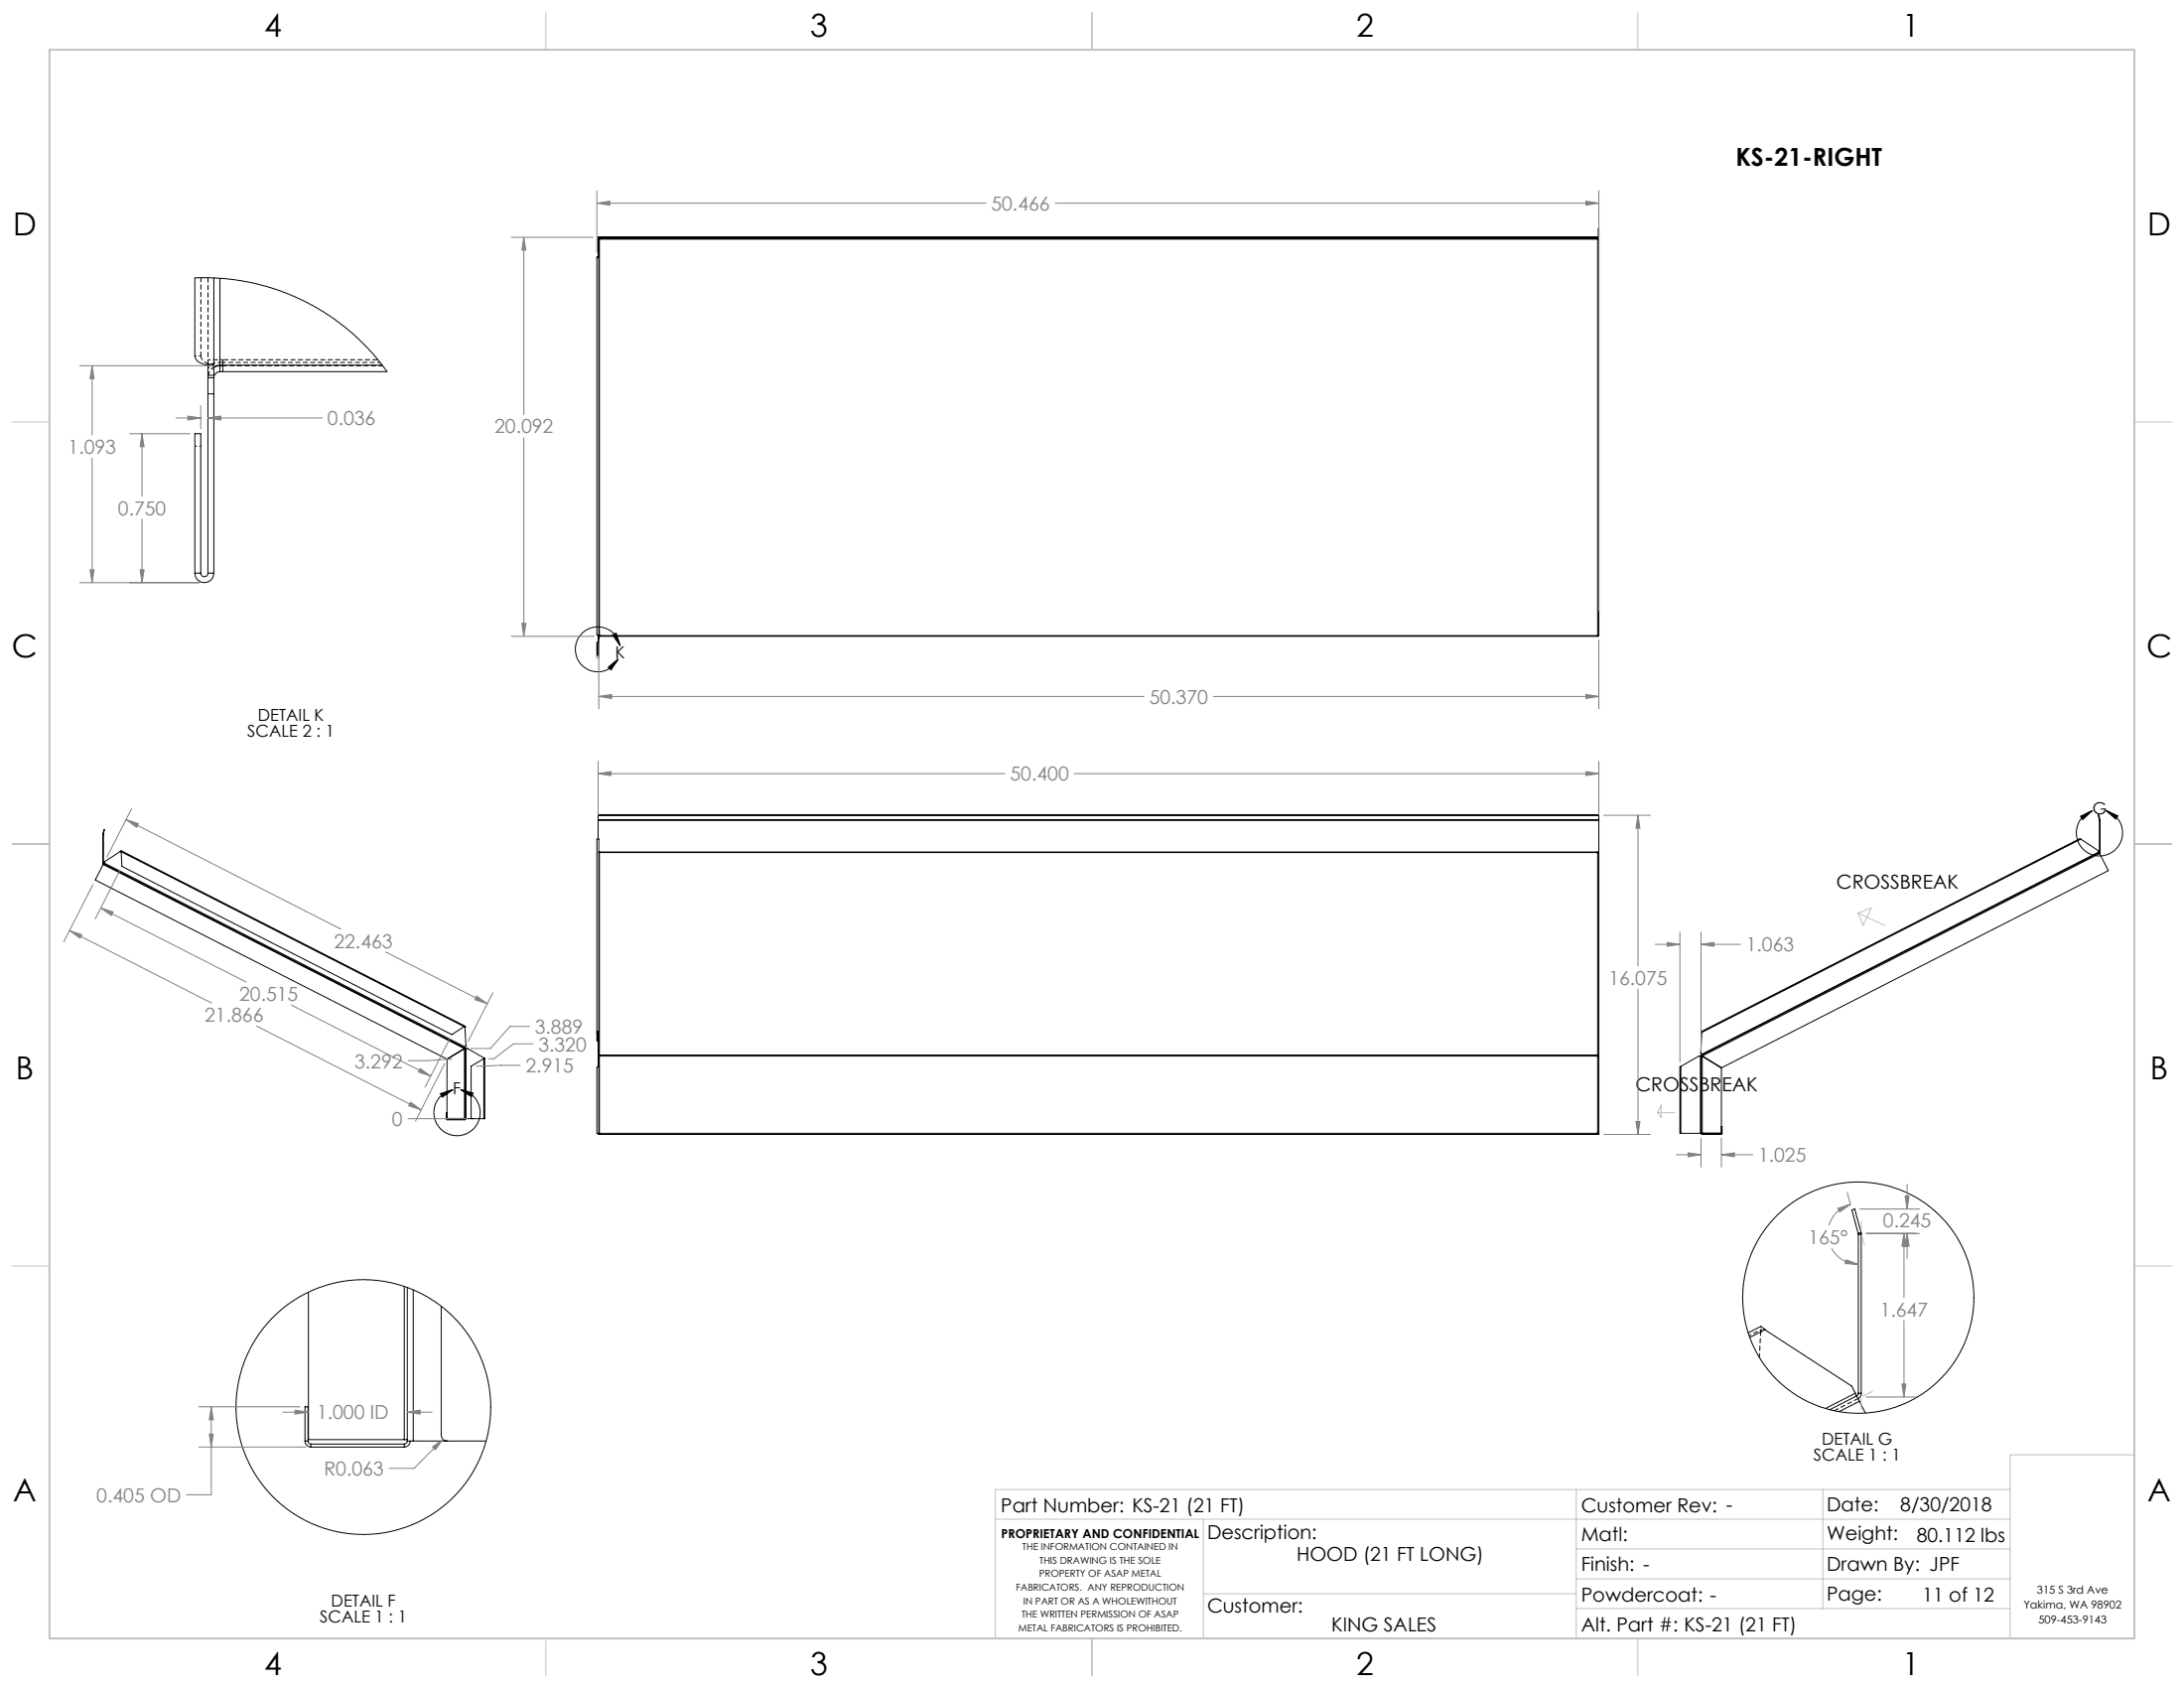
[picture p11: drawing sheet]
<svg xmlns="http://www.w3.org/2000/svg" width="559mm" height="432mm" viewBox="0 0 559 432" stroke-linecap="round" stroke-linejoin="round" font-family="sans-serif">
<g fill="none" stroke="#000" stroke-width=".25">
<path d="M54.7 71.1v24.9h-1.5v-2.6M56.3 71.2v22.2M152.7 65.8v96.5l.5 .3M152.9 65.8h-.2M153 60.7h.1M153 65.6l-.1 .2M153 65.6h.2l-.1 .2h-.4M153 61.2h.1M153 60.7v4.9M153 61h256.1M153 61.2h256.1M153 60.7h256.1"/>
<path d="M153.2 61.2h.1M153.2 61.2v101.6h-.2v-.2M153.4 61.2v101.6M408.8 61.2v101.4M408.9 60.7v-2.1h.2v103.9M53.2 96.6v50M53.2 96.6h1.5M53.3 96l-.1 .6M54.7 93.2a4.1 4.1 0 0 1-4.7-1.4l-.2-.7v-20l6.3 .1 5.7 .6 5.9 1.3 6.3 2.2 5.8 2.7 5.1 3.2 5.1 3.9 4.9 4.8 4.1 5.2h-42.7M54.7 96.6v50M56.3 93.4a1.44 1.44 0 0 0-1.6 .7M56.3 93.6l-1.5 .3"/>
<path d="M56.3 95.1a1.57 1.57 0 0 0-1.6 1.5M56.3 93.6v1.5M56.3 93.4h41.5M56.3 93.6h.7M57 93.4v1.7M53.2 100.8h1.5M49.8 146.6a2.43 2.43 0 0 0 2.5 2.4 2.43 2.43 0 0 0 2.4-2.4M49.8 146.6v-35.7h1.6v35.7M49.8 146.6h1.6M51.4 146.6a.92 .92 0 0 0 .9 .9 .92 .92 0 0 0 .9-.9M53.2 146.6h1.5M152.7 167.9a.25 .25 0 0 0 .3 .3 .25 .25 0 0 0 .2-.3"/>
<path d="M152.7 167.9v-3.5h.2v3.5M152.7 167.9h.2M152.9 167.9h.1M153 162.9v5M153 167.9h.2M153 163.3h.2M153 162.9h.2M153.1 162.8l-.1 .1M153.2 162.6h.2zM153.2 162.9v5M153.4 162.8l-.2 .1M153.4 162.6h255.4"/>
<path d="M153.4 162.8h255.4M153.4 162.6v.2M155.6 170.7l2.6-2.1-1.8 2.8zM156.7 162.4l1-.4 .9 3.2zM158.6 165.2a5.7 5.7 0 0 0-8.3-4.2 5.7 5.7 0 0 0-1.3 9.2 5.7 5.7 0 0 0 9.2-1.6M408.8 162.6v.2M408.8 162.6h.1M409.1 162.4l-.3 .2M409.1 162.5l-.3 .3M26.3 213.3v.1M26.3 213.3l.3-1.1-.1 1.1M26.3 213.3h.2"/>
<path d="M26.3 213.4h.2M26.3 213.4v7.3M26.5 213.3v.1M26.5 213.4v7.3M30.8 217.8l.2-.2v.3M30.8 217.8l.2 .1M30.8 217.8h.1M30.8 217.8l-4 2.6-.2 .3M31 217.9h.1M31 217.6l88 44.9M31 217.9l87.7 44.7M31 217.9l.2 3.7 84.4 43.1 3.1-2.1"/>
<path d="M153 214.5v-6h256.1v9.4h-255.9l.2 .2M153 209.8h256.1zM153 208.6h256.1M153.4 218.1v51.9M153.4 218.1h255.4M153.4 217.9v.2M408.7 217.9v.2M408.8 218.1l.3 .2v71.6M408.8 218.1v51.8M532.3 208.8l3-1.4-2.4 2.3zM532.4 214.7l-.2-.2-96.8 49.3v.3M532.4 214.7l4.4 2.9 .2 .3"/>
<path d="M532.4 214.7l-97 49.4M537 217.9l.1 .2M537 217.9l-101.7 51.8M537.1 218.1l.1 .2M537.1 218.1l-101.7 51.8M537.2 209.8h.1M537.2 217.9l-.1 .2M537.2 217.9h.1M537.2 209.8v8.1M537.2 218.3l2.2 4.4-98.9 50.5-4.9-3.1M537.2 218.3l-101.6 51.8M537.3 209.7v.1"/>
<path d="M537.3 217.9l-.2 .3M537.3 209.7l-.3-1.2-.2 .1 .4 1.2M537.3 209.7l-.1 .1M537.3 209.8v8.1M538.8 207.4a5.9 5.9 0 0 1 3.2 9 5.9 5.9 0 0 1-9.6 .1 5.9 5.9 0 0 1 2.9-9.1M538.8 207.4l3.1 1.3-.5 .8zM26.3 220.7l.2 .3M26.3 220.7h.2M26.4 221.1l92.4 47.1M26.4 221.1l-2 4 90 45.8M26.5 220.7v.2M26.5 221l-.1 .1"/>
<path d="M26.5 221l92.4 47.1M26.6 220.7l-.1 .3M26.6 220.7l92.4 47.1M112.7 279.8l3.2-1-2.8 1.9zM114.4 271v15.2M117.8 278.7a5.9 5.9 0 0 1 4.2 9 5.9 5.9 0 0 1-9.9 .2 5.9 5.9 0 0 1 3.8-9.1M117.8 278.7l3.2 .9-.4 1zM118.7 262.6l.3-.1v.2M118.7 262.6l.3 .1M118.7 262.6h.1M118.8 268.2l-4.4 2.7M118.9 268.3v17.8"/>
<path d="M118.9 268.3l-4.5 2.7M118.9 268.1l.1 .1M118.9 268.1l-.1 .1M119 268l.1 .2M119 262.7h.1M119 262.7l.2 4.8-.2 .3M119 268.2h.2M119 268.2l-.1 .1M119 268.2v18M119 267.8l-.1 .3M119.2 268.2v18M119.2 268.2h.4l4.2 2.4"/>
<path d="M123.8 270.8l-3.3 1.9v13.2l.4 .3M123.8 270.6l.2 .1-.2 .1M123.8 270.6v.2M123.8 270.6h.1M123.8 270.8h.1M123.8 270.6v15.6M124 270.7v15.5h-.2M152.9 264v2.2h-.2v-51.4a.26 .26 0 0 1 .2-.3 .26 .26 0 0 1 .3 .2v55M152.9 264h-.2a.25 .25 0 0 1 .3-.2 .25 .25 0 0 1 .2 .3h-.2M152.9 264l.1 .1M153 272.9h.1M153 272.8h.2l-.5 .2v16.9h.5"/>
<path d="M153 272.8v.1M153 269.7l.4 .3M153 264.1v5.6M153 269.4h.2M153 269.7h.2M153.2 270.2h.2M153.2 269.7l.1 .2h255.5M153.2 270.2v19.7M153.2 270.2h-.2v2.6M153.4 270.2h255.4M153.4 270.2v19.7M153.4 270h.1"/>
<path d="M153.4 269.9v.3M408.8 270.2h.3M408.8 269.9v.3M408.8 269.9h.2l.1 .2h-.2M408.8 270l.1 .1M408.8 270.2v19.6M408.9 270.1v.1M430.1 272.8l-.3 .1v17h.3M430.1 272.8v17.1M435.1 270.2h.1M435.1 270.2h-.4l-4.6 2.6M435.1 270.2v19.7"/>
<path d="M435.2 270.2h.3M435.2 270.2v19.7M435.3 269.7l.1 .2M435.4 269.9l.2 .2M435.4 269.9v.3h-.2M435.4 269.9l-.2 .3M435.4 264.1l-.2 5.3 .1 .3M435.5 270.2h.1M435.5 270.2l4.9 3v16.6h-4.9M435.5 270.2v19.6M435.6 270.1h.1M114.2 286.2l.3 .3"/>
<path d="M114.2 286.2h.2M114.4 286.2l.1 .1M114.4 284.6h-.2v1.6M114.4 286.1h4.5M114.5 286.3h4.4M114.5 286.3v.2M114.5 286.5h4.4M118.9 286.1h.1M118.9 286.3v.2M119 286.2h.2M119 286.2l-.1 .1M119.1 286.2l-.2 .3"/>
<path d="M119.2 286.2h4.6M153 289.9v.2M153 290.1v.1h256.1v-.1M153 290.1h.4M153.2 289.9h.2M153.4 289.9h255.7M153.4 289.9v.3M408.7 290.1h.4M408.8 289.8h.3M408.8 289.8l-.1 .4M409.1 289.9v.2M430.1 289.9h5"/>
<path d="M435.1 289.9h.1M435.2 289.8h.3M435.2 289.9l.3 .3M435.2 289.9h.2M435.4 289.9l.1 .2M435.4 289.8v.1M435.5 290.2h4.8M435.5 290.1h4.8M435.5 290.1v.1M435.6 290.1v.1M440.3 290.1v.1M440.5 289.9l-.2 .2"/>
<path d="M440.5 289.9h.1M440.5 289.9v-1.8h.1v1.8M440.6 289.9l-.3 .3M475.4 315.5l.1 .2M475.5 315.7v40.7M475.5 315.7h.7M476.2 315.3v.4M476.2 315.3l-1.6-6-.8 .2 1.6 6M476.2 315.3l-.8 .2M476.2 315.7v40.7M78.9 330.6v37.7h24.5M103.4 329.1v39.2"/>
<path d="M104.2 329.4v39.2M105.7 330v38.6M112.9 334.2v32.8a1.57 1.57 0 0 0 1.6 1.6M451.6 340.1l-1.1-.8-3.2 1.7M451.6 340.1l22.2 14.5 .9 1.8M451.6 340.1l-3.9 2M474.7 356.4l.4 .7M474.7 356.4l-7.6 3.9M475.1 357.1l.7 1.4M475.1 357.1l-6.9 3.5M475.5 356.4l-.1 .4-.3 .3M475.5 356.4h.7"/>
<path d="M475.8 358.5l1.5 3M475.8 358.5l-5.3 2.6M476.2 356.4a1.5 1.5 0 0 1-.8 1.4M78 368.6a1.57 1.57 0 0 0 1.6 1.6M78 368.6h.8M78 368.6v-8.7h.8v8.7M78.8 368.6a.73 .73 0 0 0 .8 .8M79.6 369.4h23.8M79.6 369.4v.8M79.6 370.2h23.8M103.4 368.3h.8M103.4 369.4v.8"/>
<path d="M104.2 368.6h1.5M104.2 368.6a.78 .78 0 0 1-.8 .8M105 368.6a1.51 1.51 0 0 1-1.6 1.6M105.7 368.6h18.7"/>
<circle cx="475.5" cy="331.9" r="29.6"/>
<circle cx="93" cy="359.9" r="32.6"/>
</g>
<path d="M53.2 93.2a3.7 3.7 0 0 1-1.8-2.1M469.3 360.9l6.1-3.1" fill="none" stroke="#000" stroke-width=".25" stroke-dasharray="1.3 .6" stroke-dashoffset=".1" stroke-linecap="butt"/>
<path d="M56.3 92.7a2.78 2.78 0 0 0-3.1 1.4M450.5 340.7v-1.4M450.8 340l-3.2 1.7" fill="none" stroke="#000" stroke-width=".25" stroke-dasharray="1.3 .6" stroke-dashoffset=".7" stroke-linecap="butt"/>
<path d="M450.5 340.7h.1M451.6 340.1h.1" fill="none" stroke="#000" stroke-width=".25" stroke-dasharray="1.3 .6"/>
<path d="M51.4 91.1h-1.5M54.7 93.2h-1.5M54.7 94.1h-1.5M49.9 114.1h1.5M450.5 340.7a.63 .63 0 0 1 .3-.7 .63 .63 0 0 1 .8 .1" fill="none" stroke="#000" stroke-width=".25" stroke-dasharray="1.3 .6" stroke-dashoffset=".8" stroke-linecap="butt"/>
<path d="M51.4 71v20.1M97.9 93.5h-40.9M450.5 340.7l-.3 6.5" fill="none" stroke="#000" stroke-width=".25" stroke-dasharray="1.3 .6" stroke-dashoffset=".2" stroke-linecap="butt"/>
<path d="M53.2 71v22.2M53.2 93.4v-.2" fill="none" stroke="#000" stroke-width=".25" stroke-dasharray="1.3 .6" stroke-linecap="butt"/>
<path d="M53.3 96a3 3 0 0 1 1.5-2.1M57 93.4v-.7M57 92v.7" fill="none" stroke="#000" stroke-width=".25" stroke-dasharray="1.3 .6" stroke-dashoffset=".3" stroke-linecap="butt"/>
<path d="M56.3 92.7h.7" fill="none" stroke="#000" stroke-width=".25" stroke-dasharray="1.3 .6" stroke-dashoffset=".4" stroke-linecap="butt"/>
<path d="M53.8 93.2l-.9-.3M57 92.7h40.3" fill="none" stroke="#000" stroke-width=".25" stroke-dasharray="1.3 .6" stroke-dashoffset=".5" stroke-linecap="butt"/>
<path d="M96.7 92h-39.7" fill="none" stroke="#000" stroke-width=".25" stroke-dasharray="1.3 .6" stroke-dashoffset="-.2" stroke-linecap="butt"/>
<path d="M57 92h-3.8" fill="none" stroke="#000" stroke-width=".25" stroke-dasharray="1.3 .6" stroke-dashoffset=".6" stroke-linecap="butt"/>
<g fill="none" stroke="#808080" stroke-width=".25">
<path d="M152.7 52l3.3-.5v1zM152.7 48.8v15.8M152.7 52h99.5M270 52h139.1M405.8 51.5l3.3 .5-3.3 .5zM409.1 48.8v107.5M130.8 60.7h21M134 60.7l.5 3.3h-1zM134 60.7v45.4M20.4 93.6h34.6M23.6 93.6l.5 3.3h-1.1zM23.6 93.6v17.7"/>
<path d="M23.6 117.2v31.8M33.2 110.9h15.4M36.3 110.9l.6 3.4h-1.1zM36.3 110.9v16M45 106.9h6.4M48.1 106.4l3.3 .5-3.3 .6zM51.4 103.8v5.9M53.2 106.9l3.3-.5v1.1zM53.2 106.9h29.2M134 112v50.8M36.3 132.8v16.2M20.4 149h30.6"/>
<path d="M23 145.8h1.1l-.5 3.2zM35.8 145.8h1.1l-.6 3.2zM133.5 159.5h1l-.5 3.3zM130.8 162.8h21.3M153.2 178.2l3.3-.5v1zM153.2 164.6v16.7M153.2 178.2h139.5M310.4 178.2h98.7M405.8 177.7l3.3 .5-3.3 .5zM409.1 163.7v17.6M153 197.9l3.4-.5v1zM153 194.7v13.8"/>
<path d="M153 197.9h104.1M274.8 197.9h134.3M405.8 197.4l3.3 .5-3.3 .5zM409.1 194.7v13.8M32.2 209.7l3.2 1-.4 .9zM32.2 209.7l55 28M33.7 206.8l-6.4 12.5M410.4 208.6h11.9M419.1 208.6l.5 3.2h-1zM419.1 208.6v38.5M17.8 238.1l3.2 1-.5 .9zM17.8 238.1l36.3 18.5"/>
<path d="M23.8 226.2l-7.5 14.7M25.8 232.3l3.2 1-.5 .9zM25.8 232.3l37.2 18.9M30.6 222.7l-6.3 12.4M429.8 238.4v33.2M435.2 238.4v30.5M74.5 257.1l35.7 18.2M98.7 243.6l26 13.2M122 254.8l2.7 2-3.2-1.1zM126.1 253.9l-6.3 12.5M419.1 253v37.2M423.5 241.6h6.3"/>
<path d="M426.5 241.1l3.3 .5-3.3 .5zM435.2 241.6l3.3-.5v1zM435.2 241.6h10.1M65.7 262.5l42 21.4M107.5 273.3l2.7 2-3.2-1.1zM113.8 272.1l-7.5 14.6M115 265.8l-6.2 12.3M115.6 271l-6.2 .3h-5M133.1 272.5l-11.3 .2M135.5 262.6h-5l-5 5.6h-5M136.4 267h-5l-5 3.8h-1.3M104.4 286.2h15.2"/>
<path d="M105.1 281.9l2.6 2-3.1-1zM410.4 290.2h11.9M418.6 286.9h1l-.5 3.3zM428.9 295.4h6.3M431.9 294.9l3.3 .5-3.3 .5zM435.2 291.2v7.4M440.4 295.4l3.4-.5v1zM440.4 291.1v7.5M440.4 295.4h8.1M468.6 319.4a7.8 7.8 0 0 0 6.9 4M470.3 309.1l3.2-1-2.8 1.9zM472.6 305l.9 3.3"/>
<path d="M473.5 308.1a7.9 7.9 0 0 0-5.5 5.4M475.8 309.3h15.3M477.5 315.5h13.6M487.2 315.5l.4 3.3h-1zM487.2 315.5v16.4M487.4 306h1.1l-.5 3.3zM488 315.5l.5 3.3h-1.1zM488 302.9v6.4M488 315.5v6.4M472.3 322.3l3.2 1.1-3.4-.1zM487.2 337.8v19.6M50.9 359.9h25.9"/>
<path d="M54 359.9l.6 3.3h-1zM54 359.9v22.5h-6.3M477.5 357.4h12.8M486.6 354h1l-.4 3.4zM50.9 370.2h27.4M53.6 366.9h1l-.6 3.3zM72.5 361.2h6.3M75.5 360.7l3.3 .5-3.3 .5zM104.2 361.2l3.3-.5v1zM104.2 361.2h6.4M110.7 370.1l2.6-1.9-1.9 2.7zM113.3 368.2l-7.4 7.4h-6.3"/>
</g>
<g fill="none" stroke="#c0c0c0" stroke-width=".25">
<path d="M139.7 3.2v9.5M279.4 3.2v9.5M419.1 3.2v9.5M3.1 107.9h9.6M546.1 107.9h9.5M152.5 168.2h1M152.6 167.8l.7 .7M153 167.7v1M153.3 167.8l-.7 .7M3.1 215.9h9.6M546.1 215.9h9.5M475.4 233.6l6.8 3.1"/>
<path d="M475.4 233.6l3.4-1.3-2.1 4.4zM424.1 284.6h4.4M425 282.7v3.1l-.9-1.2zM476.2 312.3v2.1M476.5 316.5l.6 2.1M3.1 323.8h9.6M546.1 323.8h9.5M476.2 357.7v2.8M479.1 355.9l-2.6 1.3M546.1 372.1h-31.8v47M254.7 388.6h259.6M307.9 388.6v30.5"/>
<path d="M403.3 381v38.1M403.3 396.2h111M466.4 381v30.5M514.3 381h-259.6v38.1M139.7 419.1v9.6M279.4 419.1v9.6M307.9 407.7h95.4M403.3 403.9h111M403.3 411.5h111M419.1 419.1v9.6"/>
</g>
<path d="M12.7 12.7h533.4v406.4h-533.4z" fill="none" stroke="#c0c0c0" stroke-width=".5"/>
<path d="M156.7 162.4l1-.4 .9 3.2zM155.6 170.7l2.6-2.1-1.8 2.8zM112.7 279.8l3.2-1-2.8 1.9zM117.8 278.7l3.2 .9-.4 1zM532.3 208.8l3-1.4-2.4 2.3zM538.8 207.4l3.1 1.3-.5 .8z" fill="#000"/>
<g fill="#808080">
<path d="M153 197.9l3.4-.5v1zM405.8 197.4l3.3 .5-3.3 .5zM419.1 208.6l.5 3.2h-1zM418.6 286.9h1l-.5 3.3zM134 60.7l.5 3.3h-1zM133.5 159.5h1l-.5 3.3zM405.8 51.5l3.3 .5-3.3 .5zM152.7 52l3.3-.5v1zM405.8 177.7l3.3 .5-3.3 .5zM153.2 178.2l3.3-.5v1zM17.8 238.1l3.2 1-.5 .9zM105.1 281.9l2.6 2-3.1-1zM32.2 209.7l3.2 1-.4 .9zM122 254.8l2.7 2-3.2-1.1zM107.5 273.3l2.7 2-3.2-1.1zM25.8 232.3l3.2 1-.5 .9zM440.4 295.4l3.4-.5v1zM431.9 294.9l3.3 .5-3.3 .5zM426.5 241.1l3.3 .5-3.3 .5zM435.2 241.6l3.3-.5v1zM104.2 361.2l3.3-.5v1zM75.5 360.7l3.3 .5-3.3 .5zM53.6 366.9h1l-.6 3.3zM54 359.9l.6 3.3h-1zM110.7 370.1l.7 .8 1.9-2.7zM470.3 309.1l3.2-1-2.8 1.9zM472.3 322.3l3.2 1.1-3.4-.1zM48.1 106.4l3.3 .5-3.3 .6zM53.2 106.9l3.3-.5v1.1zM23.6 93.6l.5 3.3h-1.1zM23 145.8h1.1l-.5 3.2zM36.3 110.9l.6 3.4h-1.1zM35.8 145.8h1.1l-.6 3.2z"/>
<path d="M486.6 354h1l-.4 3.4zM487.2 315.5l.4 3.3h-1zM487.4 306h1.1l-.5 3.3zM488 315.5l.5 3.3h-1.1z"/>
</g>
<g font-size="8.1">
<text x="67.6" y="9.3">4</text>
<text x="207.3" y="9.3">3</text>
<text x="347" y="9.3">2</text>
<text x="486.7" y="9.3">1</text>
<text x="3.3" y="60.1">D</text>
<text x="549.4" y="60.1">D</text>
<text x="3" y="168">C</text>
<text x="549.1" y="168">C</text>
<text x="4" y="276">B</text>
<text x="550.1" y="276">B</text>
<text x="3.3" y="383.9">A</text>
<text x="549.4" y="383.9">A</text>
<text x="67.6" y="428.4">4</text>
<text x="207.3" y="428.4">3</text>
<text x="347" y="428.4">2</text>
<text x="486.7" y="428.4">1</text>
</g>
<text font-size="6.3" x="444.1" y="42.5">KS-21-RIGHT</text>
<g font-size="4.9" fill="#808080">
<text x="253.6" y="53.8">50.466</text>
<text x="83.8" y="108.8">0.036</text>
<text x="126.5" y="110.9">20.092</text>
<text x="17.4" y="116.1">1.093</text>
<text x="30.2" y="131.7">0.750</text>
<text x="294.1" y="180">50.370</text>
<text x="258.5" y="199.7">50.400</text>
<text x="85.5" y="242.5">22.463</text>
<text x="446.7" y="243.4">1.063</text>
<text x="411.6" y="251.9">16.075</text>
<text x="61.3" y="256">20.515</text>
<text x="52.4" y="261.4">21.866</text>
<text x="136.9" y="264.4">3.889</text>
<text x="137.8" y="268.9">3.320</text>
<text x="90.7" y="273.2">3.292</text>
<text x="134.5" y="274.4">2.915</text>
<text x="100.3" y="288">0</text>
<text x="449.8" y="297.2">1.025</text>
<text x="481.8" y="313.9">0.245</text>
<text x="462.6" y="318.3">165°</text>
<text x="481" y="336.7">1.647</text>
<text x="81" y="363.1">1.000 ID</text>
<text x="82.9" y="377.5">R0.063</text>
<text x="24.7" y="384.2">0.405 OD</text>
</g>
<g font-size="4.9">
<text x="469.9" y="227.3">CROSSBREAK</text>
<text x="418.5" y="279.2">CROSSBREAK</text>
<text x="256.1" y="386.9">Part Number: KS-21 (21 FT)</text>
<text x="404.6" y="386.8">Customer Rev: -</text>
<text x="467.4" y="386.7">Date:</text>
<text x="486.2" y="386.7">8/30/2018</text>
<text x="308.9" y="393.8">Description:</text>
<text x="404.6" y="394.3">Matl:</text>
<text x="467.4" y="394">Weight:</text>
<text x="490.4" y="394.5">80.112 lbs</text>
<text x="331.7" y="399.2">HOOD (21 FT LONG)</text>
<text x="404.6" y="401.9">Finish: -</text>
<text x="467.4" y="401.7">Drawn By: JPF</text>
<text x="308.9" y="412.4">Customer:</text>
<text x="404.6" y="409.6">Powdercoat: -</text>
<text x="467.4" y="409.4">Page:</text>
<text x="491.8" y="409.6">11 of 12</text>
<text x="340.7" y="417.4">KING SALES</text>
<text x="404.6" y="417.4">Alt. Part #: KS-21 (21 FT)</text>
</g>
<g font-size="4.2">
<text x="157.4" y="168.4">K</text>
<text x="66" y="184.3">DETAIL K</text>
<text x="63.3" y="188.5">SCALE 2 : 1</text>
<text x="535.4" y="208.4">G</text>
<text x="115.9" y="279.9">F</text>
<text x="466.1" y="369.5">DETAIL G</text>
<text x="464" y="373.6">SCALE 1 : 1</text>
<text x="84.7" y="410.8">DETAIL F</text>
<text x="81.8" y="415">SCALE 1 : 1</text>
</g>
<text font-size="3.2" x="256.1" y="393.4">PROPRIETARY AND CONFIDENTIAL</text>
<g font-size="2.8">
<text x="521.2" y="407.7">315 S 3rd Ave</text>
<text x="517.8" y="411.5">Yakima, WA 98902</text>
<text x="521.6" y="415.3">509-453-9143</text>
</g>
<g font-size="2.5">
<text x="261.6" y="396.5">THE INFORMATION CONTAINED IN</text>
<text x="266" y="399.9">THIS DRAWING IS THE SOLE</text>
<text x="260" y="406.9">FABRICATORS. ANY REPRODUCTION</text>
<text x="265.9" y="403.4">PROPERTY OF ASAP METAL</text>
<text x="261.4" y="413.8">THE WRITTEN PERMISSION OF ASAP</text>
<text x="261.8" y="410.4">IN PART OR AS A WHOLEWITHOUT</text>
<text x="260.5" y="417.3">METAL FABRICATORS IS PROHIBITED.</text>
</g>
</svg>
